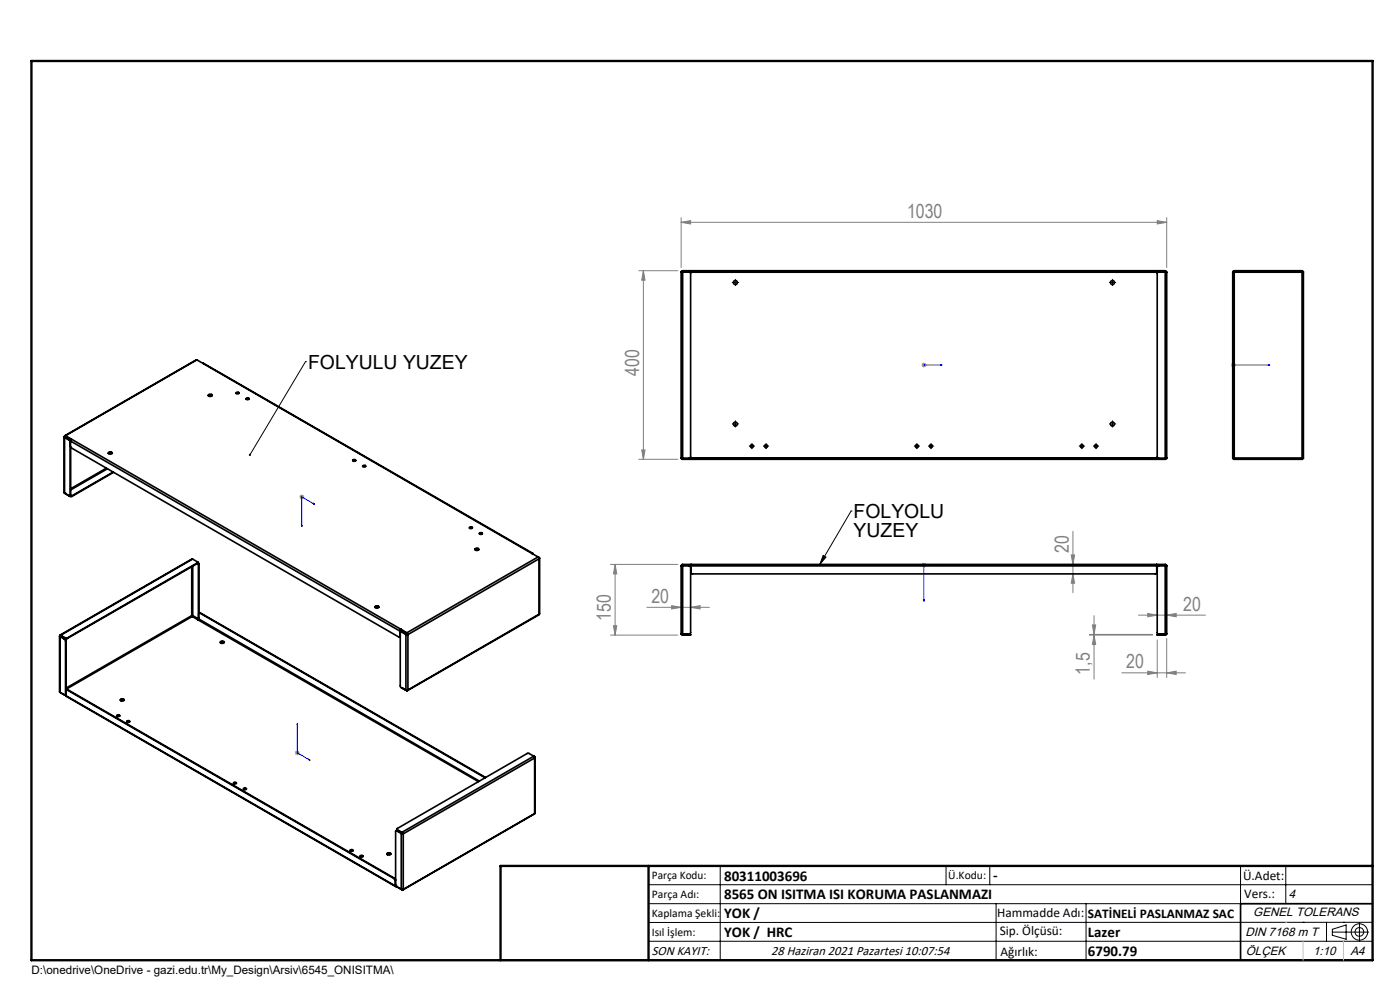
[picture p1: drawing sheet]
<svg xmlns="http://www.w3.org/2000/svg" width="297mm" height="210mm" viewBox="0 0 297 210" stroke-linecap="round" stroke-linejoin="round" font-family="sans-serif">
<g fill="none" stroke="#000" stroke-width=".21">
<path d="M155.8 59.9h.4M156 59.7v.5M235.8 59.9h.5M236 59.7v.5M64.8 76.7h.1M64.8 76.7l-11.8 19.8M155.8 89.9h.4M156 89.7v.5M159.2 94.6h.5M159.5 94.4v.5M162.2 94.6h.5M162.5 94.4v.5"/>
<path d="M194.2 94.6h.6M194.5 94.4v.5M197.2 94.6h.6M197.5 94.4v.5M229.3 94.6h.5M229.5 94.4v.5M232.3 94.6h.5M232.5 94.4v.5M235.8 89.9h.5M236 89.7v.5M174.6 117.8l.6 .4-1.3 1.5zM180.6 108.4h.1"/>
<path d="M180.6 108.4l-6.7 11.3M137.6 187.7h153.6M137.6 191.7h153.6M137.6 199.7h153.6M152.8 183.7v20M200.7 183.7v4M210 183.7v4M211.3 191.7v12M230.4 191.7v12M263.2 183.7v20M272.8 183.7v8M276.4 195.6h.1"/>
<path d="M281.4 195.6v4.1M282.6 197.7h7.8M282.6 197.1l3-.9v3l-3-.8zM285 195.6h.1M288.4 195.8v3.8M291.2 195.6l-153.6 .1"/>
<circle cx="288.4" cy="197.7" r="1.74"/>
<circle cx="288.4" cy="197.7" r=".93"/>
</g>
<g fill="none" stroke="#00f" stroke-width=".21">
<path d="M195.9 77.4h.2zM196 77.4h.1M196 77.4h3.8M199.8 77.4h-.3h.3M261.6 77.4h.2zM261.7 77.4h.1M261.7 77.4h7.7M269.4 77.4h-.4h.4M64 111.3l.1 .1-.1 .3zM66.5 106.7l.2 .3-.2-.1zM66.7 107l-2.7-1.6v6.3M199.5 119.8l.3 .1-.3 .1z"/>
<path d="M199.8 119.9h-3.8v7.7M195.9 127.2h.2l-.1 .4zM63.1 153.4v.4zM63.1 153.4v6.3l2.7 1.6M65.5 161l.3 .3-.3-.1z"/>
</g>
<g fill="none" stroke="#808080" stroke-width=".21">
<path d="M135.5 57.4h8.3M136.5 57.4l.3 2h-.7zM136.5 57.4v40M144.5 47.2l2-.4v.7zM144.5 46.2v10.6M144.5 47.2h103M245.5 46.8l2 .4-2 .3zM247.5 46.2v10.6M195.5 77.4h1M195.7 77.1l.7 .7M196 76.9v1.1M196.4 77.1l-.7 .7"/>
<path d="M261.2 77.4h1M261.3 77.1l.7 .7M261.7 76.9v1.1M262 77.1l-.7 .7M135.5 97.4h8.3M136.1 95.5h.7l-.3 1.9zM63.5 105.4h1M63.7 105l.7 .8M64 104.9v1M64.4 105l-.7 .8M129.5 119.7h14.3M130.5 119.7l.3 2h-.7z"/>
<path d="M130.5 119.7v15M195.5 119.9h1M195.7 119.5l.7 .7M196 119.4v1M196.4 119.5l-.7 .7M227.3 117.7h.7l-.4 2zM227.6 112.7v13M129.5 134.7h14.3M130.1 132.7h.7l-.3 2zM137.2 128.8h13.3M142.5 128.5l2 .3-2 .4zM146.5 128.8l2-.3v.7z"/>
<path d="M227.6 121.7l.4 2h-.7zM231.1 134.7h13.4M231.1 134.6h13.4M231.7 132.6h.7l-.3 2zM232.1 134.7l.3 2h-.7zM232.1 130.6v13.5M241.5 130.5h14.2M243.5 130.1l2 .4-2 .3zM245.5 135.7v8M247.5 130.5l2-.4v.7zM247.5 135.4v8.3M62.5 159.7h1.1"/>
<path d="M62.7 159.3l.7 .7M63.1 159.2v1M63.4 159.3l-.7 .7M238 142.7h13.5M243.5 142.4l2 .3-2 .4zM247.5 142.7l2-.3v.7z"/>
</g>
<g fill="none" stroke="#000" stroke-width=".21" stroke-dasharray="15.2 1.3 1.3 1.3">
<path d="M155.5 59.9h-.2M156 59.4v-.2M156.5 59.9h.2M235.5 59.9h-.2M236 59.4v-.2M236.5 59.9h.2M156 60.4v.2M236 60.4v.2M155.5 89.9h-.2M156 89.4v-.2M156 90.4v.2M156.5 89.9h.2"/>
<path d="M159 94.6h-.1M159.5 94.1v-.1M159.5 95.1v.1M160 94.6h.1M162 94.6h-.1M162.5 94.1v-.1M162.5 95.1v.1M163 94.6h.1M194 94.6h-.1M194.5 94.1v-.1M194.5 95.1v.1M195 94.6h.1"/>
<path d="M197 94.6h-.1M197.5 94.1v-.1M197.5 95.1v.1M198 94.6h.1M229 94.6h-.1M229.5 94.1v-.1M229.5 95.1v.1M230 94.6h.1M232 94.6h-.1M232.5 94.1v-.1M232.5 95.1v.1M233 94.6h.1"/>
<path d="M235.5 89.9h-.2M236 89.4v-.2M236 90.4v.2M236.5 89.9h.2"/>
</g>
<path d="M291.2 191.7h-28v12M106.2 203.7h185" fill="none" stroke="#000" stroke-width=".35"/>
<path d="M6.7 12.9h284.5v190.8h-284.5zM137.6 183.7v20M291.2 183.7h-185v20" fill="none" stroke="#000" stroke-width=".5"/>
<path d="M272.8 195.6h.1M276.4 199.7v4M285 199.7v4" fill="none" stroke="#c0c0c0" stroke-width=".21"/>
<path d="M174.6 117.8l.6 .4-1.3 1.5zM52.8 96.3v.4l.2-.2-.1 .2h.2a.24 .24 0 0 0 .1-.3 .24 .24 0 0 0-.4-.1z" fill="#000"/>
<g fill="#00f">
<path d="M65.5 161l.3 .3-.3-.1zM63.1 153.4v.4zM199.5 77.4h.3zM195.9 77.4h.2z"/>
<path d="M261.6 77.4h.2zM269 77.4h.4zM66.5 106.7v.2l.2 .1zM64 111.3v.4l.1-.3z"/>
<path d="M199.5 119.8v.2l.3-.1zM195.9 127.2l.1 .4 .1-.4z"/>
</g>
<g fill="#808080">
<path d="M146.5 128.8l2-.3v.7zM142.5 128.5l2 .3-2 .4z"/>
<path d="M247.5 130.5l2-.4v.7zM243.5 130.1l2 .4-2 .3zM247.5 142.7l2-.3v.7zM243.5 142.4l2 .3-2 .4z"/>
<path d="M227.6 121.7l.4 2h-.7zM227.3 117.7h.7l-.4 2zM232.1 134.7l.3 2h-.7zM231.7 132.6h.7l-.3 2z"/>
<path d="M130.5 119.7l.3 2h-.7zM130.1 132.7h.7l-.3 2z"/>
<path d="M136.5 57.4l.3 2h-.7zM136.1 95.5h.7l-.3 1.9z"/>
<path d="M144.5 47.2l2-.4v.7zM245.5 46.8l2 .4-2 .3z"/>
</g>
<g fill="none" stroke="#000" stroke-width=".35">
<path d="M144.5 57.7v39.4M144.8 57.7h1.5l.2 .2v39.1l-.2 .2h-1.5M144.8 57.7h-.3M144.8 57.6l-.1 .1M144.8 57.4l-.3 .3M144.8 57.4v.2M144.8 57.7v39.5M144.8 57.6h1.4M144.8 57.4h1.4M146.2 57.4h.3v.2h-.3M146.2 57.4v.2M146.4 57.7h99.2"/>
<path d="M146.6 57.6h.3M146.6 57.6v.1M146.9 57.4h-.3v.2M146.9 57.6h98.2M146.9 57.4h98.2M146.9 57.4v.2M245.1 57.4h.3v.2M245.1 57.6h.3M245.1 57.4v.2M245.4 57.6v.1M245.8 57.4h-.3v.2h.3M245.8 57.4v.2"/>
<path d="M245.8 57.6h1.4M245.8 57.4h1.4M247.2 57.7h-1.5l-.2 .2v39.1l.2 .2h1.5M247.2 57.7h.3M247.2 57.6l.1 .1M247.2 57.4l.3 .3M247.2 57.4v.2M247.2 57.7v39.5M247.5 57.7v39.4M261.5 57.7h.3M261.5 57.7v39.4M261.8 57.4v.3"/>
<path d="M261.8 57.4l-.3 .3M261.8 57.6l-.1 .1M261.8 57.4h14.5M261.8 57.7h14.4M261.8 57.7v39.4M276.2 57.7v39.4M276.3 57.4l-.1 .3M276.5 57.7h-.3M276.5 57.7v39.5M41.8 76.3l-28 16.1M41.8 76.3l-27.9 16.1M41.8 76.3l1.2 .8"/>
<path d="M43 77.1l70.1 40.3M43 77.1l69.9 40.3M13.6 92.7l.1 11.9M13.7 92.6v.2M13.7 92.6h.1M13.7 92.8v11.8M13.7 92.8l1 .6M13.8 92.6v.1M13.8 92.7l1 .6M13.9 92.6h-.1M13.9 92.4l-.2 .2M13.9 92.4l1.3 .8"/>
<path d="M13.9 92.6l1.2 .6M14.7 93.4l.2 .3M14.8 93.3l.2 .2M14.8 93.3l-.1 .1M14.9 93.7v11.4M15 93.5v1.2l.1 .3 69.5 40.1 .2-.1M15 93.5l69.8 40.4M15 93.7h-.1M15 94.8v10.2M15.2 93.2l-.2 .3M15.2 93.2l69.9 40.3M22.6 99.3l-7.6 4.4"/>
<path d="M22.8 99.4l-7.8 4.5M23 96.2a.55 .55 0 0 1 .8 0M23.1 95.9a.35 .35 0 0 1 .5-.1 .35 .35 0 0 1 .1 .5h-.1a.34 .34 0 0 1-.4 0 .34 .34 0 0 1-.2-.3zM44.2 83.8a.39 .39 0 0 1 .4-.3 .39 .39 0 0 1 .3 .5l-.1 .1a.44 .44 0 0 1-.6-.3zM44.2 83.9a.59 .59 0 0 1 .8 0M50.1 83.4h.6M50.1 83.2a.27 .27 0 0 1 .4-.1 .27 .27 0 0 1 .1 .4 .28 .28 0 0 1-.4 .1 .28 .28 0 0 1-.1-.4zM52.2 84.5h.1a.26 .26 0 0 1 .3-.1 .26 .26 0 0 1 .1 .3 .3 .3 0 0 1-.3 .1 .3 .3 0 0 1-.2-.3zM52.2 84.7l.3-.2 .3 .2M74.8 97.6a.28 .28 0 0 1 .4-.2 .28 .28 0 0 1 .2 .4l-.4 .1zM74.8 97.7h.7M76.9 98.9l.3-.1 .4 .1"/>
<path d="M77 98.8a.3 .3 0 0 1 .4-.1 .3 .3 0 0 1 .1 .3 .28 .28 0 0 1-.4 .1 .28 .28 0 0 1-.1-.3zM144.5 97.1l.3 .1M144.5 97.1l.3 .3M144.7 97.2l.1 .1M144.8 97.3v.1M144.8 97.4h1.4M144.8 97.3h1.4M146.2 97.3h.3v.1h-.3M146.2 97.3v.1M146.4 97.1h99.2M146.6 97.3h.3M146.6 97.3v.1h.3"/>
<path d="M146.6 97.1v.2M146.9 97.4h98.2M146.9 97.3h98.2M146.9 97.3v.1M245.1 97.3h.3M245.1 97.3v.1M245.4 97.3v.1h-.3M245.4 97.1v.2M245.8 97.3h-.3v.1h.3M245.8 97.4h1.4M245.8 97.3v.1M245.8 97.3h1.4"/>
<path d="M247.2 97.3v.1M247.3 97.2l-.1 .1M247.5 97.1l-.3 .1M247.5 97.1l-.3 .3M261.5 97.1h.3M261.5 97.1l.3 .3M261.7 97.1l.1 .2M261.8 97.1v.3M261.8 97.4h14.5M261.8 97.1h14.4M276.2 97.1l.1 .3M276.2 97.1l.3 .1"/>
<path d="M13.7 104.6l1 .6 .2-.1M13.9 104.7h.1M13.9 104.7l1 .6M14.9 105.3h.4M14.9 105.2v.1M15 105l-.1 .2M15 105l-.1 .1M15.3 105.2h-.4M15.3 105.2v.1M24 100.1l-8.7 5.1M24.1 100.2l-8.8 5.1M40.9 118.6l-28.2 16.1"/>
<path d="M40.9 118.6l-28 16.2M40.9 118.6l.9 .6M41.8 119.2v.2M41.8 119.4l-27.5 15.9M41.8 119.4v.1M41.8 119.5l-27.5 15.9M41.8 119.2l.2 .1M41.9 119.3l.2 .4M42 119.3l-.2 .2M42 119.3l.2 .3M42.1 119.7v11.3M42.2 119.6v10.4h.3"/>
<path d="M42.2 119.6l-.1 .1M99.6 111.9a.28 .28 0 0 1 .4-.2 .28 .28 0 0 1 .1 .4h-.3zM99.6 112h.6M100.8 116.6l.2-.2 .6 .2M100.8 116.4a.4 .4 0 0 1 .5-.1 .4 .4 0 0 1 .2 .4 .4 .4 0 0 1-.5 .1 .4 .4 0 0 1-.2-.4zM101.7 113.1h.1a.26 .26 0 0 1 .3-.2 .26 .26 0 0 1 .1 .4 .3 .3 0 0 1-.3 .1 .3 .3 0 0 1-.2-.3zM101.7 113.2l.3-.1 .3 .1M112.9 117.4h.2v.1M112.9 117.4l1.3 .7M114.2 118.1l.2 .4M114.2 118.1l-27.9 16.1M114.2 118.1l.3 .2-.1 .2"/>
<path d="M114.4 118.5l-27.9 16.1M114.4 118.5v11.8M114.5 118.4l-.1 11.9M146.6 119.7v.3M146.6 119.9h-1.8l-.2 .1M245.4 119.7v.3M245.4 119.9h1.8l.2 .1M12.6 134.9l.1 12M12.7 134.8v.2M12.7 135v11.9M12.7 135l1 .6M12.7 134.8l.1 .1"/>
<path d="M12.8 134.9v.1M12.8 135h-.1M12.8 135l1 .5M12.9 134.8h-.2M12.9 134.9h-.1M12.9 134.8l1 .5M12.9 134.8v.1M12.9 134.9l1 .5M13.7 135.6l.2 .4M13.8 135.5l.2 .4M13.8 135.5l-.1 .1M13.9 135.4h.4"/>
<path d="M13.9 135.3h.4M13.9 135.3v.1M13.9 136v11.3M14 135.9l-.1 .1M14 135.9v10.4M14.3 135.3v.1M40.7 130.6l.1 .2M40.7 130.6h.2M40.7 120.2v10.4M40.7 130.6l-26.7 15.4M40.8 130.8l-26.8 15.4M40.8 130.8l1.3 .7"/>
<path d="M40.9 130.6l1 .6 .2-.2M40.9 120.1v10.5M42.1 131.5l59.4 34.3M42.2 131.3l-.1 .2M42.2 131.1l-.2 .1M42.2 131.3l59.5 34.4M42.2 131h-.1M42.4 130l-.2 .1v1.2M42.4 130l60.5 35M42.5 130h-.1M42.5 130l60.5 34.9M46.7 136.1h.1a.39 .39 0 0 1 .5-.2 .39 .39 0 0 1 .2 .4 .44 .44 0 0 1-.4 .2 .44 .44 0 0 1-.4-.4z"/>
<path d="M46.7 136.3v-.1a.56 .56 0 0 1 .9 .1M79.6 128.7a.37 .37 0 0 1 .4-.2 .37 .37 0 0 1 .3 .4 .43 .43 0 0 1-.7-.2zM79.6 128.8l.2-.2 .6 .2M84.8 133.9v1.1M84.9 135.1h-.1M84.9 135h-.1M84.9 133.8v.2h.3M84.9 133.8l-.1 .1M85.1 133.6l1.3 .9M85.1 133.5l-.3 .4M85.1 133.6l-.2 .2M85.1 133.5l1.2 .7"/>
<path d="M85.1 133.5v.1M85.1 134l-.2 .1v11.5l.2 .2 1.2 .7M85.1 134l1 .6M85.2 134l1.2 .5M85.2 134h-.1M86.1 134.6v11.8h.4M86.1 134.6h.4M86.3 134.2l.2 .4M86.4 134.5l.1 .1M86.5 134.6v11.8M114.3 130.4l-27.9 16.1M114.4 130.3l-.1 .1"/>
<path d="M114.4 130.3l-27.9 16.1M144.5 134.4l.3 .1M144.5 120h.3M144.5 134.4l.3 .3M144.5 120l.2-.3h102.6l.2 .3M144.5 120v14.4M144.7 134.5l.1 .1M144.8 120h1.5l.2 .3v14l-.2 .2h-1.5M144.8 120v14.5M144.8 134.6v.1M144.8 134.7h1.4M144.8 134.6h1.4"/>
<path d="M146.2 134.6h.3v.1h-.3M146.2 134.6v.1M146.6 120v1.5l.3 .2h98.2l.3-.2v-1.5M146.6 120h98.8M245.8 134.6h-.3v.1h.3M245.8 134.6v.1M245.8 134.7h1.4M245.8 134.6h1.4M247.2 120h-1.5l-.2 .3v14l.2 .2h1.5M247.2 120h.3M247.2 120v14.5M247.2 134.6v.1"/>
<path d="M247.3 134.5l-.1 .1M247.5 134.4l-.3 .1M247.5 134.4l-.3 .3M247.5 120v14.4M12.7 146.9l1 .5 .1 .1 .1-.2M12.9 147l1.1 .6M13.9 147.4l.1 .1M14 147.6l69.9 40.5M14 147.3l-.1 .1M14 147.6l69.9 40.3M14 147.2l-.1 .1M14.2 146.3l-.2 .1v1.2"/>
<path d="M14.2 146.3l69.4 40.1M14.3 146.3h-.3M14.3 146.3h-.1M14.3 146.3l69.4 40M24.8 151.9l.2-.1 .4 .1M24.8 151.7h.1a.26 .26 0 0 1 .3-.1 .26 .26 0 0 1 .1 .3 .3 .3 0 0 1-.3 .1 .3 .3 0 0 1-.2-.3zM25.5 148.4a.4 .4 0 0 1 .5-.2 .4 .4 0 0 1 .3 .4 .43 .43 0 0 1-.5 .1 .43 .43 0 0 1-.3-.3zM25.5 148.5a.52 .52 0 0 1 .9 0M26.9 153a.29 .29 0 0 1 .4-.2 .29 .29 0 0 1 .1 .4 .28 .28 0 0 1-.3 0 .28 .28 0 0 1-.2-.2zM26.9 153.1h.6M85.3 145.9h.1M86.3 146.4v.1"/>
<path d="M86.5 146.4l-.1 .1h-.1M49.5 166.2l.2-.2 .4 .2M49.6 166a.26 .26 0 0 1 .4-.1 .26 .26 0 0 1 .1 .3 .3 .3 0 0 1-.3 .1 .3 .3 0 0 1-.2-.3zM51.6 167.3l.1-.1a.26 .26 0 0 1 .4-.1 .26 .26 0 0 1 0 .4h-.4zM51.6 167.4h.7M84.1 176.2l-.2 .1v11.5l1.2 .9M84.1 176.2l1 .6M84.2 175.9l.1 .2M84.2 176.2h-.2M84.2 176.2h-.1M84.2 176.2l1 .6M84.3 176l1 .6"/>
<path d="M84.3 176.1l1 .6M84.3 176v.1M85.1 176.8l.4 .1M85.1 176.8v11.9M85.2 176.8h.2M85.2 176.8h-.1M85.3 176.6l.2 .3M85.3 176.7l.1 .1M85.3 176.6v.1M85.4 176.8l.1 .1M85.5 176.9v11.8M113.2 160.4l.2 .4"/>
<path d="M113.2 160.4l-1-.6h-.3l-27.7 15.9 .1 .3M113.2 160.4l-27.9 16.2M113.2 160.4l.2 .1M113.3 160.5h.1M113.4 172.6l-27.9 16.2M113.4 160.5v.3M113.4 160.8l-27.9 16.1M113.4 172.6l-27.9 16.1M113.4 160.8v11.8M113.5 160.6l-.1 12M74.3 180.3h.1a.26 .26 0 0 1 .3-.1 .26 .26 0 0 1 .1 .3 .3 .3 0 0 1-.3 .1 .3 .3 0 0 1-.2-.3zM74.3 180.5l.2-.2 .4 .2"/>
<path d="M76.4 181.7h.6M76.5 181.5a.27 .27 0 0 1 .3-.1 .27 .27 0 0 1 .1 .3v.1a.25 .25 0 0 1-.4 0 .25 .25 0 0 1 0-.3zM82.1 181.2l.3-.2 .5 .2M82.1 181l.2-.1a.36 .36 0 0 1 .4 0 .36 .36 0 0 1 .2 .3l-.1 .1a.4 .4 0 0 1-.4 .1 .4 .4 0 0 1-.3-.4zM83.6 186.4l.3 .4M83.7 186.3l.2 .2M83.7 186.3l-.1 .1M83.9 187.9l.2 .1M83.9 187.9h.1M83.9 186.8v1.1M83.9 186.7v.1M84.1 188l1.3 .8 .1-.1"/>
<path d="M84.1 188h.1M85.1 188.7h.4"/>
<circle cx="156" cy="59.9" r=".43"/>
<circle cx="236" cy="59.9" r=".43"/>
<circle cx="156" cy="89.9" r=".43"/>
<circle cx="159.5" cy="94.6" r=".32"/>
<circle cx="162.5" cy="94.6" r=".32"/>
<circle cx="194.5" cy="94.6" r=".32"/>
<circle cx="197.5" cy="94.6" r=".32"/>
<circle cx="229.5" cy="94.6" r=".32"/>
<circle cx="232.5" cy="94.6" r=".32"/>
<circle cx="236" cy="89.9" r=".43"/>
</g>
<g font-size="4.1" fill="#808080">
<text x="192.4" y="46.2">1030</text>
<text x="135.6" y="79.7" transform="rotate(-90 135.6 79.7)">400</text>
<text x="226.7" y="117.4" transform="rotate(-90 226.7 117.4)">20</text>
<text x="129.6" y="131.6" transform="rotate(-90 129.6 131.6)">150</text>
<text x="138.2" y="127.9">20</text>
<text x="251" y="129.6">20</text>
<text x="231.2" y="143.1" transform="rotate(-90 231.2 143.1)">1,5</text>
<text x="238.9" y="141.8">20</text>
</g>
<g font-size="4.1">
<text x="65.3" y="78.2">FOLYULU YUZEY</text>
<text x="181.1" y="109.9">FOLYOLU</text>
<text x="181.1" y="113.9">YUZEY</text>
</g>
<g font-size="3.2">
<text x="153.6" y="186.8">80311003696</text>
<text x="153.6" y="190.8">8565 ON ISITMA ISI KORUMA PASLANMAZI</text>
<text x="210.7" y="186.6">-</text>
<text x="153.6" y="194.8">YOK /</text>
<text x="153.6" y="198.8">YOK / HRC</text>
<text x="230.8" y="198.7">Lazer</text>
<text x="230.8" y="202.8">6790.79</text>
</g>
<g font-size="2.8">
<text x="263.7" y="186.7">Ü.Adet:</text>
<text x="263.9" y="190.5">Vers.:</text>
<text x="211.5" y="194.5">Hammadde Adı:</text>
<text x="230.8" y="194.7">SATİNELİ PASLANMAZ SAC</text>
<text x="138.3" y="202.6">SON KAYIT:</text>
<text x="163.6" y="202.6">28 Haziran 2021 Pazartesi 10:07:54</text>
<text x="212.1" y="198.4">Sip. Ölçüsü:</text>
<text x="212.2" y="202.7">Ağırlık:</text>
</g>
<g font-size="2.6">
<text x="273.4" y="190.4">4</text>
<text x="265.9" y="194.4">GENEL TOLERANS</text>
<text x="264.2" y="198.5">DIN 7168 m T</text>
<text x="264.3" y="202.6">ÖLÇEK</text>
<text x="278.5" y="202.6">1:10</text>
<text x="286.5" y="202.6">A4</text>
</g>
<g font-size="2.5">
<text x="138.3" y="186.4">Parça Kodu:</text>
<text x="138.3" y="190.5">Parça Adı:</text>
<text x="201.2" y="186.5">Ü.Kodu:</text>
<text x="138.3" y="194.5">Kaplama Şekli:</text>
<text x="138.3" y="198.6">Isıl İşlem:</text>
<text x="6.7" y="206.7">D:\onedrive\OneDrive - gazi.edu.tr\My_Design\Arsiv\6545_ONISITMA\</text>
</g>
</svg>
